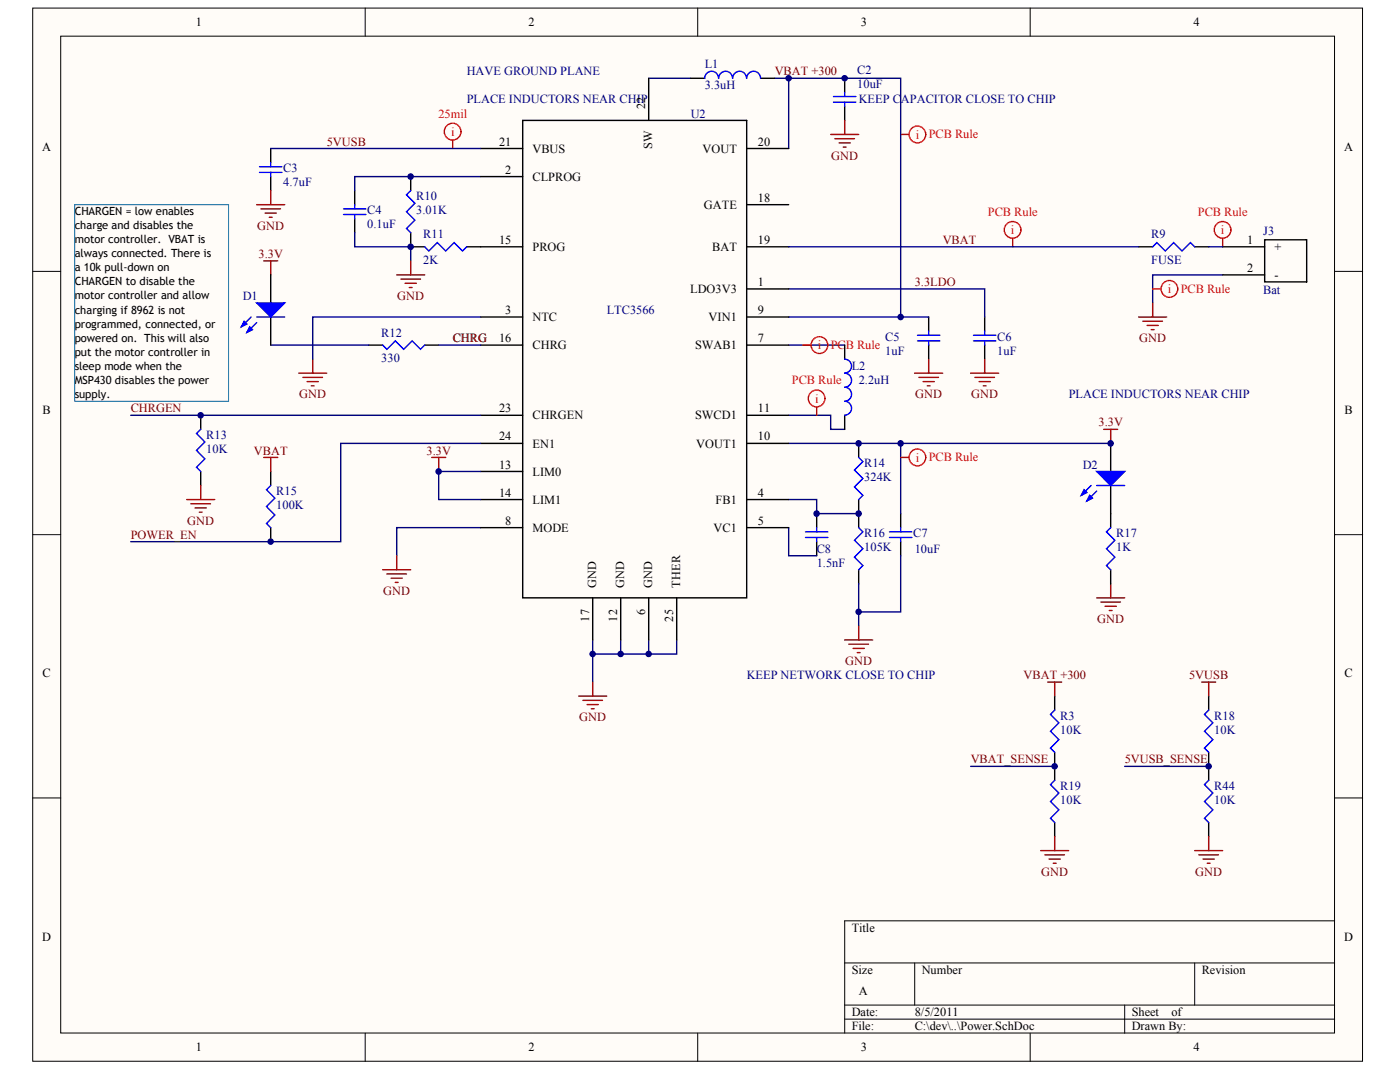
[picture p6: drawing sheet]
<svg xmlns="http://www.w3.org/2000/svg" width="271mm" height="207mm" viewBox="0 0 271 207" stroke-linecap="round" stroke-linejoin="round" font-family="sans-serif">
<g fill="#fffcf8" stroke="#000" stroke-width=".19">
<path d="M6.3 1.6h257.4v203.6h-257.4z"/>
<path d="M11.7 7h246.6v192.7h-246.6z"/>
</g>
<g fill="none" stroke="#000" stroke-width=".19">
<path d="M70.7 1.6v5.4M135 1.6v5.4M199.4 1.6v5.4M6.3 52.5h5.4M258.3 52.5h5.4M6.3 103.4h5.4M258.3 103.4h5.4M6.3 154.3h5.4M258.3 154.3h5.4M258.3 178h-94.8v21.8M70.7 199.8v5.4M135 199.8v5.4"/>
<path d="M163.5 186.2h94.8M163.5 194.3h94.8M163.5 197.1h94.8M177 186.2v8.1M199.4 199.8v5.4M217.7 194.3v5.5M231.2 186.2v8.1"/>
</g>
<g fill="none" stroke="#000080" stroke-width=".27">
<path d="M125.5 15.1h8.2M149.9 15.1h2.7v13.6M152.6 15.1h21.7v46.2M52.4 28.7h40.6M93 34.1h-24.4v2.8M68.6 45v2.7h10.9v2.7M152.6 55.9h38v5.4M152.6 47.7h67.8M233.9 47.7h2.7M236.6 53.1h-13.5v5.5M52.4 66.7h19M84.9 66.7h8.1"/>
<path d="M93 61.3h-32.5v8.1M152.6 66.7h10.9M152.6 61.3h27.1M25.3 80.3h67.7M93 85.7h-27.1v19h-40.6M93 91.2h-8.1v5.4h8.1M152.6 80.3h8.2v2.7h2.7M152.6 85.7h21.7v13.6M152.6 96.6h5.4v2.7h8.2M174.3 85.7h40.6M93 102h-16.2v5.5M152.6 102v5.5h5.4"/>
<path d="M166.2 112.9v5.4M174.3 107.5v10.8h-8.1v2.7M114.7 123.7v2.8h16.3v-2.8M114.7 126.5v5.4M120.1 123.7v2.8M125.5 123.7v2.8M187.8 148.2h16.3M217.7 148.2h16.2"/>
</g>
<g fill="none" stroke="#000" stroke-width=".27">
<path d="M125.5 15.1v8.2M133.7 15.1h2.7M147.2 15.1h2.7M163.5 15.1v2.8M52.4 28.7v2.7M52.4 34.1v2.8M68.6 36.9v2.7M79.5 34.1v2.8M93 28.7h8.2M93 34.1h8.2M101.2 23.3h43.3v92.3h-43.3zM144.5 28.7h8.1"/>
<path d="M144.5 39.6h8.1M163.5 20.6v2.7M52.4 53.1v5.5M68.6 42.3v2.7M79.5 45v2.7h2.7M90.3 47.7h10.9M144.5 47.7h8.1M144.5 55.9h8.1M220.4 47.7h2.7M231.2 47.7h2.7M236.6 47.7h8.1M236.6 53.1h8.1"/>
<path d="M244.7 46.4h8.2v8.1h-8.2zM52.4 61.3v5.4M71.4 66.7h2.7M82.2 66.7h2.7M93 61.3h8.2M93 66.7h8.2M144.5 61.3h8.1M144.5 66.7h8.1M163.5 66.7v2.7M179.7 61.3v2.7M179.7 66.7v2.7M190.6 61.3v2.7"/>
<path d="M190.6 66.7v2.7M38.8 80.3v2.7M38.8 91.2v2.7M52.4 91.2v2.7M93 80.3h8.2M93 85.7h8.2M93 91.2h8.2M93 96.6h8.2M144.5 80.3h8.1M144.5 85.7h8.1M144.5 96.6h8.1M158 99.3v2.7"/>
<path d="M163.5 80.3v2.7M166.2 85.7v2.7M166.2 96.6v5.4M174.3 99.3v2.7M214.9 85.7v5.5M214.9 93.9v8.1M52.4 102v2.7M93 102h8.2M114.7 115.6v8.1M120.1 115.6v8.1M125.5 115.6v8.1M131 115.6v8.1"/>
<path d="M144.5 102h8.1M158 104.7v2.8M166.2 110.2v2.7M174.3 104.7v2.8M214.9 110.2v2.7M204.1 134.6v2.7M233.9 134.6v2.7M204.1 145.5v5.4M204.1 159v2.8M233.9 145.5v5.4M233.9 159v2.8"/>
</g>
<g fill="none" stroke="#00f" stroke-width=".27">
<path d="M139.1 15.1a1.34 1.34 0 0 0-1.4-1.3 1.34 1.34 0 0 0-1.3 1.3M141.8 15.1a1.34 1.34 0 0 0-1.4-1.3 1.34 1.34 0 0 0-1.3 1.3M144.5 15.1a1.34 1.34 0 0 0-1.4-1.3 1.34 1.34 0 0 0-1.3 1.3M147.2 15.1a1.34 1.34 0 0 0-1.4-1.3 1.34 1.34 0 0 0-1.3 1.3M161.3 18.7h4.3M161.3 19.8h4.3M163.5 17.9v.8M163.5 19.8v.8M50.2 32.2h4.4M50.2 33.3h4.4M52.4 31.4v.8M52.4 33.3v.8"/>
<path d="M68.6 39.6v.8M79.5 36.9l-.8 .8 1.6 1.6-1.6 1.6 1.6 1.7-1.6 1.6 .8 .8M66.5 40.4h4.3M66.5 41.5h4.3M68.6 41.5v.8M82.2 47.7l.8 .8 1.6-1.6 1.7 1.6 1.6-1.6 1.6 1.6 .8-.8M223.1 47.7l.8-.8 1.6 1.6 1.6-1.6 1.7 1.6 1.6-1.6 .8 .8M48.6 61.3l-1.9 1.9M49.7 62.4l-1.9 1.9M49.7 61.3h5.4M74.1 66.7l.8 .8 1.6-1.6 1.6 1.6 1.7-1.6 1.6 1.6 .8-.8M163.5 69.4a1.34 1.34 0 0 1 1.3 1.4 1.34 1.34 0 0 1-1.3 1.3 1.37 1.37 0 0 1 1.3 1.4 1.37 1.37 0 0 1-1.3 1.4 1.36 1.36 0 0 1 1.3 1.3 1.36 1.36 0 0 1-1.3 1.4 1.34 1.34 0 0 1 1.3 1.3 1.34 1.34 0 0 1-1.3 1.4"/>
<path d="M177.6 65.9h4.3M177.6 64.8h4.3M179.7 64v.8M179.7 65.9v.8M188.4 65.9h4.3M188.4 64.8h4.3M190.6 64v.8M190.6 65.9v.8M38.8 83l-.8 .8 1.7 1.7-1.7 1.6 1.7 1.6-1.7 1.6 .8 .9M52.4 93.9l-.8 .8 1.6 1.6-1.6 1.6 1.6 1.7-1.6 1.6 .8 .8M166.2 88.4l.8 .9-1.6 1.6 1.6 1.6-1.6 1.6 1.6 1.7-.8 .8M211.1 93.9l-1.8 1.9"/>
<path d="M212.2 95l-1.9 1.9M212.2 93.9h5.5M155.9 102.8h4.3M155.9 103.9h4.3M158 102v.8M158 103.9v.8M166.2 102l.8 .8-1.6 1.7 1.6 1.6-1.6 1.6 1.6 1.7-.8 .8M172.1 102.8h4.4M172.1 103.9h4.4M174.3 102v.8M174.3 103.9v.8M214.9 102l-.8 .8 1.7 1.7-1.7 1.6 1.7 1.6-1.7 1.7 .8 .8"/>
<path d="M204.1 137.3l-.8 .8 1.6 1.7-1.6 1.6 1.6 1.6-1.6 1.6 .8 .9M233.9 137.3l-.8 .8 1.6 1.7-1.6 1.6 1.6 1.6-1.6 1.6 .8 .9M204.1 150.9l-.8 .8 1.6 1.6-1.6 1.7 1.6 1.6-1.6 1.6 .8 .8M233.9 150.9l-.8 .8 1.6 1.6-1.6 1.7 1.6 1.6-1.6 1.6 .8 .8"/>
</g>
<g fill="none" stroke="#800000" stroke-width=".27">
<path d="M49.7 39.6h5.4M52.4 36.9v2.7M160.8 26h5.4M161.6 26.8h3.8M162.4 27.6h2.1M163.2 28.4h.5M163.5 23.3v2.7M50.5 40.4h3.8M51 50.4h2.7M51.3 41.2h2.2M52.1 42h.6M52.4 50.4v2.7"/>
<path d="M76.8 53.1h5.4M77.6 54h3.8M78.4 54.8h2.2M79.2 55.6h.6M79.5 50.4v2.7M223.1 58.6v2.7M57.8 72.2h5.4M58.6 73h3.8M59.4 73.8h2.2M60.2 74.6h.6M60.5 69.4v2.8M177 72.2h5.4"/>
<path d="M177.8 73h3.8M178.6 73.8h2.2M179.5 74.6h.5M179.7 69.4v2.8M187.8 72.2h5.5M188.7 73h3.8M189.5 73.8h2.1M190.3 74.6h.5M190.6 69.4v2.8M220.4 61.3h5.4M221.2 62.1h3.8M222 62.9h2.2"/>
<path d="M222.8 63.7h.5M36.1 96.6h5.4M36.9 97.4h3.8M37.8 98.2h2.1M38.6 99h.5M38.8 93.9v2.7M51 88.4h2.7M52.4 88.4v2.8M83.5 88.4h2.8M84.9 88.4v2.8M213.6 83h2.7M214.9 83v2.7"/>
<path d="M74.1 110.2h5.4M74.9 111h3.8M75.7 111.8h2.2M76.5 112.6h.5M76.8 107.5v2.7M212.2 115.6h5.5M213 116.4h3.8M213.9 117.2h2.1M214.7 118h.5M214.9 112.9v2.7M112 134.6h5.4M112.8 135.4h3.8"/>
<path d="M113.6 136.2h2.2M114.4 137h.6M114.7 131.9v2.7M163.5 123.7h5.4M164.3 124.6h3.8M165.1 125.4h2.2M165.9 126.2h.5M166.2 121v2.7M202.8 131.9h2.7M204.1 131.9v2.7M232.6 131.9h2.7M233.9 131.9v2.7"/>
<path d="M201.4 164.5h5.4M202.2 165.3h3.8M203 166.1h2.2M203.8 166.9h.6M204.1 161.8v2.7M231.2 164.5h5.4M232 165.3h3.8M232.8 166.1h2.2M233.6 166.9h.6M233.9 161.8v2.7"/>
</g>
<g fill="none" stroke="#f00" stroke-width=".27">
<path d="M87.6 27.1v1.6M174.3 26h1.6M196 46.1v1.6M223.1 55.9h1.6M236.6 46.1v1.6M155.3 66.7h1.7M158 78.7v1.6M174.3 88.4h1.6"/>
<circle cx="87.6" cy="25.5" r="1.62"/>
<circle cx="177.5" cy="26" r="1.62"/>
<circle cx="196" cy="44.4" r="1.61"/>
<circle cx="226.3" cy="55.9" r="1.62"/>
<circle cx="236.6" cy="44.4" r="1.61"/>
<circle cx="158" cy="77" r="1.62"/>
<circle cx="158.6" cy="66.7" r="1.62"/>
<circle cx="177.5" cy="88.4" r="1.62"/>
</g>
<g fill="#00f" stroke="#00f" stroke-width=".27">
<path d="M49.7 58.6h5.4l-2.7 2.7z"/>
<path d="M48.3 63.2l.6 .5-1.1 .6z"/>
<path d="M47.2 62.1l.6 .6-1.1 .5z"/>
<path d="M212.2 91.2h5.5l-2.8 2.7z"/>
<path d="M210.9 95.8l.5 .5-1.1 .6z"/>
<path d="M209.8 94.7l.5 .5-1 .6z"/>
</g>
<path d="M14.5 39.6h29.7v38h-29.7z" fill="none" stroke="#0075ad" stroke-width=".19"/>
<g fill="#000080" stroke="#000080" stroke-width=".19">
<circle cx="38.8" cy="80.3" r=".54"/>
<circle cx="52.4" cy="104.7" r=".53"/>
<circle cx="79.5" cy="47.7" r=".54"/>
<circle cx="79.5" cy="34.1" r=".54"/>
<circle cx="84.9" cy="91.2" r=".54"/>
<circle cx="114.7" cy="126.4" r=".53"/>
<circle cx="120.1" cy="126.4" r=".53"/>
<circle cx="125.5" cy="126.4" r=".53"/>
<circle cx="152.6" cy="15.1" r=".53"/>
<circle cx="158" cy="99.3" r=".54"/>
<circle cx="163.5" cy="15.1" r=".53"/>
<circle cx="166.2" cy="118.3" r=".53"/>
<circle cx="166.2" cy="99.3" r=".54"/>
<circle cx="166.2" cy="85.7" r=".54"/>
<circle cx="174.3" cy="85.7" r=".54"/>
<circle cx="174.3" cy="61.3" r=".54"/>
<circle cx="204.1" cy="148.2" r=".53"/>
<circle cx="214.9" cy="85.7" r=".54"/>
<circle cx="233.9" cy="148.2" r=".53"/>
</g>
<g font-size="2.4">
<text x="37.9" y="5.1">1</text>
<text x="102.3" y="5.1">2</text>
<text x="166.6" y="5.1">3</text>
<text x="231" y="5.1">4</text>
<text x="124.8" y="21.1" transform="rotate(-90 124.8 21.1)">22</text>
<text x="8.2" y="29.1">A</text>
<text x="96.6" y="28.2">21</text>
<text x="103" y="29.5">VBUS</text>
<text x="126.2" y="28.9" transform="rotate(-90 126.2 28.9)">SW</text>
<text x="136" y="29.5">VOUT</text>
<text x="146.7" y="28.2">20</text>
<text x="260.1" y="29.1">A</text>
<text x="97.8" y="33.6">2</text>
<text x="103" y="34.9">CLPROG</text>
<text x="136.2" y="40.4">GATE</text>
<text x="146.7" y="39">18</text>
<text x="96.6" y="47.2">15</text>
<text x="146.7" y="47.2">19</text>
<text x="241.4" y="47.2">1</text>
<text x="103" y="48.5">PROG</text>
<text x="137.8" y="48.5">BAT</text>
<text x="241.4" y="52.6">2</text>
<text x="246.6" y="48.5">+</text>
<text x="246.6" y="53.9">-</text>
<text x="133.6" y="56.7">LDO3V3</text>
<text x="146.7" y="55.3">1</text>
<text x="97.8" y="60.7">3</text>
<text x="103" y="62.1">NTC</text>
<text x="137.1" y="62.1">VIN1</text>
<text x="146.7" y="60.7">9</text>
<text x="96.6" y="66.2">16</text>
<text x="103" y="67.5">CHRG</text>
<text x="134.5" y="67.5">SWAB1</text>
<text x="146.7" y="66.2">7</text>
<text x="8.3" y="80">B</text>
<text x="96.6" y="79.7">23</text>
<text x="103" y="81.1">CHRGEN</text>
<text x="134.5" y="81.1">SWCD1</text>
<text x="146.7" y="79.7">11</text>
<text x="260.2" y="80">B</text>
<text x="96.6" y="85.2">24</text>
<text x="103" y="86.5">EN1</text>
<text x="134.7" y="86.5">VOUT1</text>
<text x="146.7" y="85.2">10</text>
<text x="96.6" y="90.6">13</text>
<text x="103" y="92">LIM0</text>
<text x="96.6" y="96">14</text>
<text x="97.8" y="101.5">8</text>
<text x="103" y="97.4">LIM1</text>
<text x="138.5" y="97.4">FB1</text>
<text x="146.7" y="101.5">5</text>
<text x="146.7" y="96">4</text>
<text x="103" y="102.8">MODE</text>
<text x="138.1" y="102.8">VC1</text>
<text x="115.3" y="113.7" transform="rotate(-90 115.3 113.7)">GND</text>
<text x="120.8" y="113.7" transform="rotate(-90 120.8 113.7)">GND</text>
<text x="126.2" y="113.7" transform="rotate(-90 126.2 113.7)">GND</text>
<text x="131.6" y="113.7" transform="rotate(-90 131.6 113.7)">THER</text>
<text x="124.8" y="119" transform="rotate(-90 124.8 119)">6</text>
<text x="114" y="120.2" transform="rotate(-90 114 120.2)">17</text>
<text x="119.4" y="120.2" transform="rotate(-90 119.4 120.2)">12</text>
<text x="130.2" y="120.2" transform="rotate(-90 130.2 120.2)">25</text>
<text x="8.3" y="130.9">C</text>
<text x="260.2" y="130.9">C</text>
<text x="8.2" y="181.9">D</text>
<text x="164.8" y="180.2">Title</text>
<text x="260.1" y="181.9">D</text>
<text x="164.8" y="188.3">Size</text>
<text x="178.4" y="188.3">Number</text>
<text x="232.6" y="188.3">Revision</text>
<text x="164.8" y="196.5">Date:</text>
<text x="166.2" y="192.4">A</text>
<text x="177" y="196.5">8/5/2011</text>
<text x="219" y="196.5">Sheet</text>
<text x="226.7" y="196.5">of</text>
<text x="37.9" y="203.3">1</text>
<text x="102.3" y="203.3">2</text>
<text x="164.8" y="199.2">File:</text>
<text x="166.6" y="203.3">3</text>
<text x="177" y="199.2">C:\dev\..\Power.SchDoc</text>
<text x="219" y="199.2">Drawn By:</text>
<text x="231" y="203.3">4</text>
</g>
<g font-size="2.4" fill="#000080">
<text x="90.3" y="14.6">HAVE GROUND PLANE</text>
<text x="136.4" y="17.3">3.3uH</text>
<text x="136.4" y="13.2">L1</text>
<text x="165.9" y="17">10uF</text>
<text x="165.9" y="14.3">C2</text>
<text x="90.3" y="20">PLACE INDUCTORS NEAR CHIP</text>
<text x="133.7" y="22.7">U2</text>
<text x="166.2" y="20">KEEP CAPACITOR CLOSE TO CHIP</text>
<text x="54.8" y="33.3">C3</text>
<text x="54.8" y="36">4.7uF</text>
<text x="71.1" y="41.5">C4</text>
<text x="80.6" y="41.5">3.01K</text>
<text x="80.6" y="38.7">R10</text>
<text x="71.1" y="44.2">0.1uF</text>
<text x="81.9" y="46.1">R11</text>
<text x="222.8" y="46.1">R9</text>
<text x="244.5" y="45.5">J3</text>
<text x="81.9" y="51">2K</text>
<text x="222.8" y="51">FUSE</text>
<text x="47" y="58">D1</text>
<text x="244.5" y="56.9">Bat</text>
<text x="73.8" y="65.1">R12</text>
<text x="117.4" y="60.7">LTC3566</text>
<text x="171.3" y="65.9">C5</text>
<text x="193" y="65.9">C6</text>
<text x="73.8" y="70">330</text>
<text x="87.6" y="66.2">CHRG</text>
<text x="164.8" y="71.6">L2</text>
<text x="171.3" y="68.6">1uF</text>
<text x="193" y="68.6">1uF</text>
<text x="166.2" y="74.3">2.2uH</text>
<text x="206.8" y="77">PLACE INDUCTORS NEAR CHIP</text>
<text x="39.9" y="87.6">10K</text>
<text x="39.9" y="84.9">R13</text>
<text x="53.5" y="95.8">R15</text>
<text x="167.3" y="93">324K</text>
<text x="167.3" y="90.3">R14</text>
<text x="209.5" y="90.6">D2</text>
<text x="53.5" y="98.5">100K</text>
<text x="158" y="106.9">C8</text>
<text x="167.3" y="106.6">105K</text>
<text x="167.3" y="103.9">R16</text>
<text x="176.7" y="103.9">C7</text>
<text x="177" y="106.9">10uF</text>
<text x="216" y="106.6">1K</text>
<text x="216" y="103.9">R17</text>
<text x="158" y="109.6">1.5nF</text>
<text x="144.5" y="131.3">KEEP NETWORK CLOSE TO CHIP</text>
<text x="205.2" y="141.9">10K</text>
<text x="205.2" y="139.2">R3</text>
<text x="235" y="141.9">10K</text>
<text x="235" y="139.2">R18</text>
<text x="205.2" y="155.5">10K</text>
<text x="205.2" y="152.8">R19</text>
<text x="235" y="155.5">10K</text>
<text x="235" y="152.8">R44</text>
</g>
<g font-size="2.4" fill="#800000">
<text x="149.9" y="14.6">VBAT +300</text>
<text x="63.2" y="28.2">5VUSB</text>
<text x="160.9" y="30.8">GND</text>
<text x="49.8" y="44.4">GND</text>
<text x="182.4" y="47.2">VBAT</text>
<text x="50" y="49.9">3.3V</text>
<text x="76.9" y="58">GND</text>
<text x="177" y="55.3">3.3LDO</text>
<text x="220.5" y="66.1">GND</text>
<text x="57.9" y="77">GND</text>
<text x="177.1" y="77">GND</text>
<text x="188" y="77">GND</text>
<text x="25.3" y="79.7">CHRGEN</text>
<text x="212.6" y="82.5">3.3V</text>
<text x="49.1" y="87.9">VBAT</text>
<text x="82.5" y="87.9">3.3V</text>
<text x="36.2" y="101.4">GND</text>
<text x="25.3" y="104.2">POWER_EN</text>
<text x="74.2" y="115">GND</text>
<text x="212.3" y="120.4">GND</text>
<text x="163.6" y="128.6">GND</text>
<text x="198.1" y="131.3">VBAT +300</text>
<text x="230.1" y="131.3">5VUSB</text>
<text x="112.1" y="139.4">GND</text>
<text x="187.8" y="147.6">VBAT_SENSE</text>
<text x="217.7" y="147.6">5VUSB_SENSE</text>
<text x="201.5" y="169.3">GND</text>
<text x="231.3" y="169.3">GND</text>
</g>
<g font-size="2.4" fill="#f00">
<text x="84.8" y="22.7">25mil</text>
<text x="87.3" y="26.3">i</text>
<text x="177.2" y="26.8">i</text>
<text x="179.7" y="26.8">PCB Rule</text>
<text x="191.2" y="41.7">PCB Rule</text>
<text x="231.8" y="41.7">PCB Rule</text>
<text x="195.7" y="45.3">i</text>
<text x="236.3" y="45.3">i</text>
<text x="226" y="56.7">i</text>
<text x="228.5" y="56.6">PCB Rule</text>
<text x="158.3" y="67.5">i</text>
<text x="160.8" y="67.5">PCB Rule</text>
<text x="153.3" y="74.3">PCB Rule</text>
<text x="157.7" y="77.8">i</text>
<text x="177.2" y="89.2">i</text>
<text x="179.7" y="89.2">PCB Rule</text>
</g>
<g font-size="2.2">
<text x="14.5" y="41.6">CHARGEN = low enables</text>
<text x="14.5" y="44.3">charge and disables the</text>
<text x="14.5" y="47">motor controller. VBAT is</text>
<text x="14.5" y="49.8">always connected. There is</text>
<text x="14.5" y="52.5">a 10k pull-down on</text>
<text x="14.5" y="55.2">CHARGEN to disable the</text>
<text x="14.5" y="57.9">motor controller and allow</text>
<text x="14.5" y="60.6">charging if 8962 is not</text>
<text x="14.5" y="63.3">programmed, connected, or</text>
<text x="14.5" y="66">powered on. This will also</text>
<text x="14.5" y="68.8">put the motor controller in</text>
<text x="14.5" y="71.5">sleep mode when the</text>
<text x="14.5" y="74.2">MSP430 disables the power</text>
<text x="14.5" y="76.9">supply.</text>
</g>
</svg>
